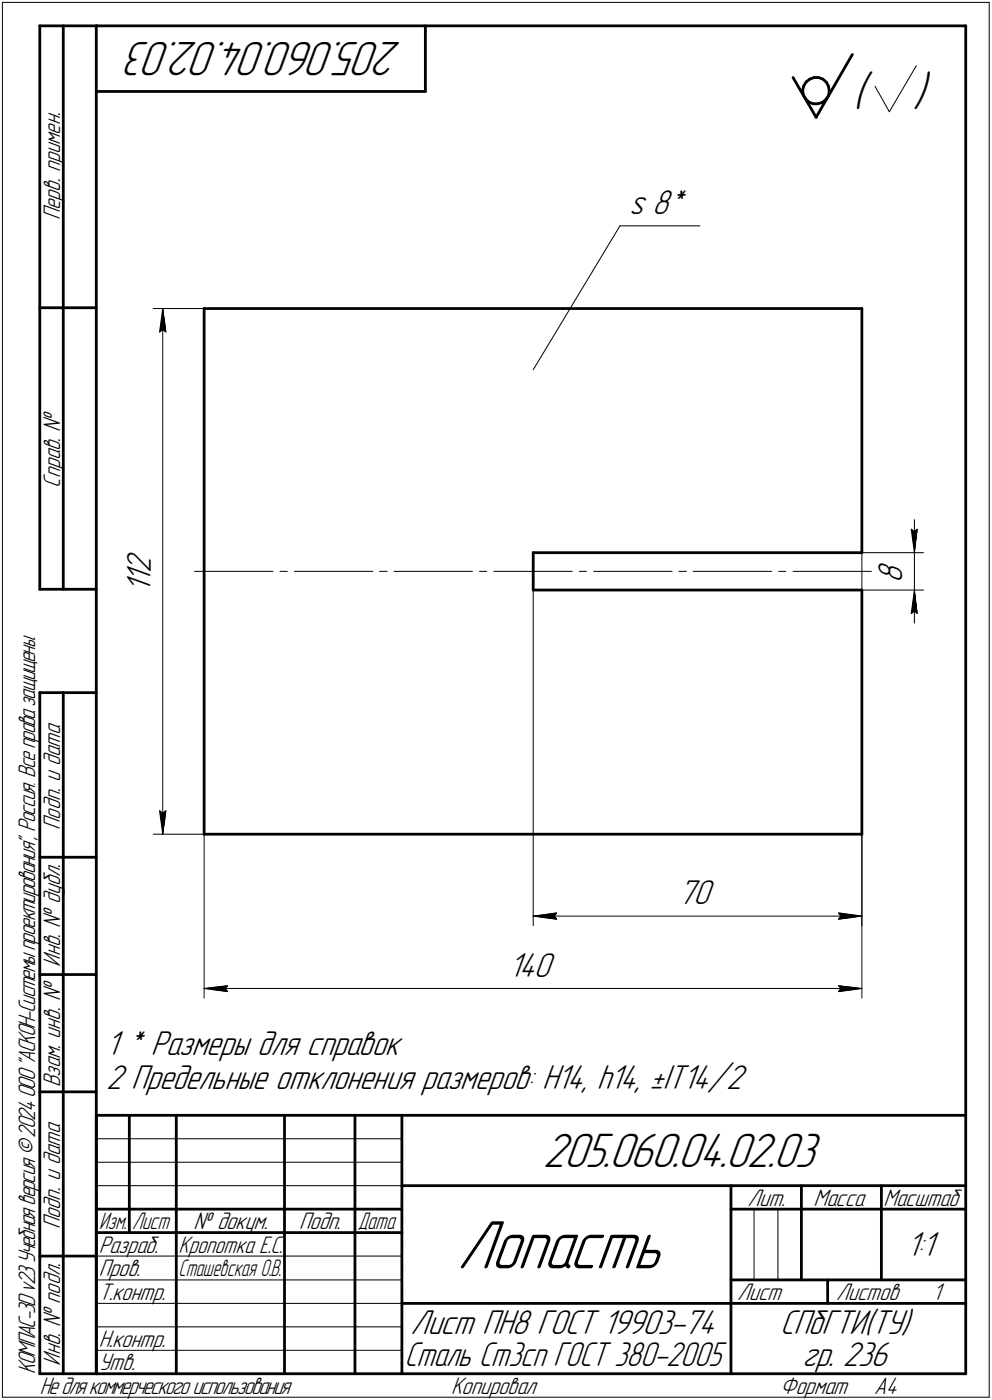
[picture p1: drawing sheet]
<svg xmlns="http://www.w3.org/2000/svg" width="211mm" height="298mm" viewBox="0 0 211 298" stroke-linecap="round" stroke-linejoin="round" font-family="sans-serif">
<g fill="none" stroke="#000" stroke-width=".59">
<path d="M8.5 5.5v120zM8.5 5.5h12zM13.5 5.5v120zM20.5 5.5v287zM20.5 5.5h185zM20.5 19.5h70zM90.5 5.5v14zM168.7 16.5l5 8.5zM170.8 19.2l.1 1zM171 18.3l-.2 .9zM171.5 17.4l.8-.6zM171.5 17.4l-.5 .9z"/>
<path d="M172.3 16.8l.9-.3zM173.2 16.5h1zM174.2 16.5l.9 .3zM175.1 16.8l.8 .7zM175.9 17.5l.4 .9zM176.3 18.4l.1 .9zM176.4 19.5l-.1 .9zM176.4 19.3v.2zM181.4 11.6l-7.7 13.4zM205.5 5.5v287zM170.9 20.2l.5 .9zM171.4 21.1l.7 .7z"/>
<path d="M172.1 21.8l1 .3zM173.1 22.1h.9zM174 22.1l.9-.3zM174.9 21.8l.8-.5zM176.3 20.4l-.6 .9zM8.5 65.5h12zM43.4 65.7h140zM43.4 65.7v111.9zM183.4 65.7v52zM113.5 117.7h69.9zM113.5 117.7v7.9zM8.5 125.5h12z"/>
<path d="M113.5 125.6h69.9zM183.4 125.6v52zM8.5 147.5v145zM8.5 147.5h12zM13.5 147.5v145zM43.4 177.6h140zM8.5 182.5h12zM8.5 207.5h12zM8.5 232.5h12zM20.5 237.5h185zM20.5 237.5v55zM27.5 237.5v25z"/>
<path d="M37.5 237.5v55zM60.5 237.5v55zM75.5 237.5v55zM85.5 237.5v55zM20.5 257.5h65zM85.5 252.5h120zM155.5 252.5v40zM155.5 257.5h15zM170.5 252.5v20zM170.5 257.5h35zM187.5 252.5v20zM8.5 267.5h12z"/>
<path d="M20.5 262.5h65zM85.5 277.5h70zM155.5 277.5h50zM155.5 272.5h50zM176.1 272.5v5zM8.5 292.5h12zM20.5 292.5h185z"/>
</g>
<g fill="none" stroke="#000" stroke-width=".21">
<path d="M.5 .5v297zM.5 .5h210zM186.2 18.4l3 5.4zM195 14l-5.8 9.8zM210.5 .5v297zM131.9 48.1l-18.4 30.6zM131.9 48.1h17zM32.6 65.7h10.8zM34 70.7l.6-.5zM34.6 65.7l.7 5zM34.6 70.2l.7 .5zM34.6 65.7l-.6 5z"/>
<path d="M34.6 65.7v111.9zM113.5 117.7v79.4zM183.4 117.7h13.1zM183.4 117.7v79.4zM193.9 112.7l.7 .5zM193.9 112.7l.7 5zM194.6 113.2l.6-.5zM194.6 110.7v7zM194.6 117.7v7.9zM195.2 112.7l-.6 5zM41.4 121.7h16.7zM59.6 121.7h1.5z"/>
<path d="M62.7 121.7h16.6zM80.8 121.7h1.6zM83.8 121.7h16.7zM102 121.7h1.5zM105.1 121.7h16.7zM123.3 121.7h1.5zM126.3 121.7h16.7zM144.4 121.7h1.6zM147.5 121.7h16.7zM165.7 121.7h1.5zM168.7 121.7h16.7zM183.4 125.6h13.1z"/>
<path d="M193.9 130.6l.7-.5zM194.6 125.6l-.7 5zM194.6 130.1l.6 .5zM194.6 125.6l.6 5zM194.6 125.6v7.1zM32.6 177.6h10.8zM34 172.6l.6 5zM34 172.6l.6 .5zM34.6 173.1l.7-.5zM35.3 172.6l-.7 5zM43.4 177.6v34.9zM183.4 177.6v34.9z"/>
<path d="M113.5 195.1l4.9-.7zM113.5 195.1l4.9 .6zM113.5 195.1h69.9zM117.9 195.1l.5 .6zM118.4 194.4l-.5 .7zM178.4 195.7l5-.6zM178.4 194.4l.5 .7zM178.4 194.4l5 .7zM178.9 195.1l-.5 .6zM43.4 210.5l5-.6zM43.4 210.5l5 .7zM43.4 210.5h140z"/>
<path d="M47.9 210.5l.5 .7zM48.4 209.9l-.5 .6zM178.4 211.2l5-.7zM178.4 209.9l.5 .6zM178.4 209.9l5 .6zM178.9 210.5l-.5 .7zM20.5 247.5h65zM20.5 252.5h65zM20.5 242.5h65zM160.4 257.5v15zM165.5 257.5v15zM20.5 267.5h65z"/>
<path d="M20.5 272.5h65zM20.5 277.5h65zM.5 297.5h210zM20.5 282.5h65zM20.5 287.5h65z"/>
</g>
<g fill="#fff" stroke="#fff" stroke-width=".21">
<path d="M186.4 119.2h7.1zM186.4 119.3h7.1zM186.4 119.4h7.1zM186.4 119.5h7.1zM186.4 119.5h7.1zM186.4 119.6h7.1zM186.4 119.7h7.1zM186.4 119.8h7.1zM186.4 119.9h7.1zM186.4 120h7.1zM186.4 120.1h7.1zM186.4 120.1h7.1zM186.4 120.2h7.1zM186.4 120.3h7.1zM186.4 120.4h7.1zM186.4 120.5h7.1zM186.4 120.6h7.1zM186.4 120.6h7.1zM186.4 120.7h7.1zM186.4 120.8h7.1zM186.4 120.9h7.1zM186.4 121h7.1zM186.4 121.1h7.1zM186.4 121.2h7.1zM186.4 121.2h7.1zM186.4 121.3h7.1zM186.4 121.4h7.1zM186.4 121.5h7.1zM186.4 121.6h7.1zM186.4 121.7h7.1zM186.4 121.8h7.1zM186.4 121.8h7.1zM186.4 121.9h7.1zM186.4 122h7.1zM186.4 122.1h7.1zM186.4 122.2h7.1zM186.4 122.3h7.1zM186.4 122.3h7.1zM186.4 122.4h7.1zM186.4 122.5h7.1zM186.4 122.6h7.1zM186.4 122.7h7.1zM186.4 122.8h7.1zM186.4 122.9h7.1zM186.4 122.9h7.1zM186.4 123h7.1zM186.4 123.1h7.1zM186.4 123.2h7.1zM186.4 123.3h7.1zM186.4 123.4h7.1zM186.4 123.4h7.1zM186.4 123.5h7.1zM186.4 123.6h7.1zM186.4 123.7h7.1zM186.4 123.8h7.1zM186.4 123.9h7.1zM186.4 124h7.1zM186.4 124h7.1zM186.4 124.1h7.1z"/>
<path d="M193.3 112.2h2.4zM193.4 112.3h2.3zM193.4 112.4h2.3zM193.4 112.4h2.3zM193.4 112.5h2.3zM193.4 112.6h2.3zM193.4 112.7h2.3zM193.4 112.8h2.3zM193.5 112.9h2.2zM193.5 112.9h2.2zM193.5 113h2.2zM193.5 113.1h2.2zM193.5 113.2h2.2zM193.5 113.3h2.2zM193.5 113.4h2.2zM193.5 113.5h2.1zM193.5 113.5h2.1zM193.5 113.6h2.1zM193.5 113.7h2.1zM193.5 113.8h2.1zM193.5 113.9h2.1zM193.5 114h2.1zM193.5 114h2zM193.6 114.1h1.9zM193.6 114.2h1.9zM193.6 114.3h1.9zM193.6 114.4h1.9zM193.6 114.5h1.9zM193.6 114.6h1.9zM193.6 114.6h1.9zM193.7 114.7h1.7zM193.7 114.8h1.7zM193.7 114.9h1.7zM193.7 115h1.7zM193.7 115.1h1.7zM193.7 115.1h1.7zM193.7 115.2h1.7zM193.8 115.3h1.5zM193.8 115.4h1.5zM193.8 115.5h1.5zM193.8 115.6h1.5zM193.8 115.7h1.5zM193.8 115.7h1.5zM193.8 115.8h1.5zM193.8 115.9h1.4zM193.9 116h1.3zM193.9 116.1h1.3zM194 116.2h1.2zM194 116.2h1.2zM194.1 116.3h1.1zM194.1 116.4h1zM194.1 116.5h1zM194.1 116.6h.9zM194.1 116.7h.9zM194.2 116.8h.8zM194.2 116.8h.7zM194.3 116.9h.6zM194.3 117h.6zM194.3 117.1h.5zM194.4 117.2h.4zM194.4 117.3h.3zM194.5 117.3h.2zM194.5 117.4h.2z"/>
<path d="M194.5 125.9h.2zM194.5 126h.2zM194.4 126.1h.3zM194.4 126.2h.4zM194.3 126.2h.5zM194.3 126.3h.6zM194.3 126.4h.6zM194.2 126.5h.7zM194.2 126.6h.8zM194.1 126.7h.9zM194.1 126.7h.9zM194.1 126.8h1zM194.1 126.9h1zM194.1 127h1.1zM194 127.1h1.2zM194 127.2h1.2zM193.9 127.3h1.3zM193.9 127.3h1.3zM193.8 127.4h1.4zM193.8 127.5h1.5zM193.8 127.6h1.5zM193.8 127.7h1.5zM193.8 127.8h1.5zM193.8 127.8h1.5zM193.8 127.9h1.5zM193.8 128h1.5zM193.7 128.1h1.7zM193.7 128.2h1.7zM193.7 128.3h1.7zM193.7 128.4h1.7zM193.7 128.4h1.7zM193.7 128.5h1.7zM193.7 128.6h1.7zM193.6 128.7h1.9zM193.6 128.8h1.9zM193.6 128.9h1.9zM193.6 128.9h1.9zM193.6 129h1.9zM193.6 129.1h1.9zM193.6 129.2h1.9zM193.5 129.3h2zM193.5 129.4h2.1zM193.5 129.5h2.1zM193.5 129.5h2.1zM193.5 129.6h2.1zM193.5 129.7h2.1zM193.5 129.8h2.1zM193.5 129.9h2.1zM193.5 130h2.2zM193.5 130h2.2zM193.5 130.1h2.2zM193.5 130.2h2.2zM193.5 130.3h2.2zM193.5 130.4h2.2zM193.5 130.5h2.2zM193.4 130.6h2.3zM193.4 130.6h2.3zM193.4 130.7h2.3zM193.4 130.8h2.3zM193.4 130.9h2.3zM193.4 131h2.3zM193.4 131.1h2.3z"/>
<path d="M108.3 202.4h10.2zM108.3 202.4h10.2zM108.3 202.5h10.2zM108.3 202.6h10.2zM108.3 202.7h10.2zM108.3 202.8h10.2zM108.3 202.9h10.2zM108.3 202.9h10.2zM108.3 203h10.2zM108.3 203.1h10.2zM108.3 203.2h10.2zM108.3 203.3h10.2zM108.3 203.4h10.2zM108.3 203.5h10.2zM108.3 203.5h10.2zM108.3 203.6h10.2zM108.3 203.7h10.2zM108.3 203.8h10.2zM108.3 203.9h10.2zM108.3 204h10.2zM108.3 204h10.2zM108.3 204.1h10.2zM108.3 204.2h10.2zM108.3 204.3h10.2zM108.3 204.4h10.2zM108.3 204.5h10.2zM108.3 204.6h10.2zM108.3 204.6h10.2zM108.3 204.7h10.2zM108.3 204.8h10.2zM108.3 204.9h10.2zM108.3 205h10.2zM108.3 205.1h10.2zM108.3 205.1h10.2zM108.3 205.2h10.2zM108.3 205.3h10.2zM108.3 205.4h10.2zM108.3 205.5h10.2zM108.3 205.6h10.2zM108.3 205.7h10.2zM108.3 205.7h10.2zM108.3 205.8h10.2zM108.3 205.9h10.2zM108.3 206h10.2zM108.3 206.1h10.2zM108.3 206.2h10.2zM108.3 206.2h10.2zM108.3 206.3h10.2zM108.3 206.4h10.2zM108.3 206.5h10.2zM108.3 206.6h10.2zM108.3 206.7h10.2zM108.3 206.8h10.2zM108.3 206.8h10.2zM108.3 206.9h10.2zM108.3 207h10.2zM108.3 207.1h10.2zM108.3 207.2h10.2zM108.3 207.3h10.2zM108.3 207.3h10.2zM108.3 207.4h10.2zM108.3 207.5h10.2zM108.3 207.6h10.2zM108.3 207.7h10.2zM108.3 207.8h10.2zM108.3 207.9h10.2zM108.3 207.9h10.2zM108.3 208h10.2zM108.3 208.1h10.2zM108.3 208.2h10.2zM108.3 208.3h10.2zM108.3 208.4h10.2zM108.3 208.4h10.2zM108.3 208.5h10.2zM108.3 208.6h10.2zM108.3 208.7h10.2zM108.3 208.8h10.2zM108.3 208.9h10.2zM108.3 209h10.2zM108.3 209h10.2zM108.3 209.1h10.2zM108.3 209.2h10.2zM108.3 209.3h10.2zM108.3 209.4h10.2zM108.3 209.5h10.2z"/>
<path d="M48.3 209.4h.6zM47.8 209.5h1.1zM47.1 209.5h1.8zM46.5 209.6h2.4zM45.9 209.7h3zM45.2 209.8h3.7zM45 209.9h3.9zM44.8 210h4.1zM44.6 210.1h4.3zM44.4 210.1h4.5zM44.1 210.2h4.8zM43.9 210.3h5zM43.7 210.4h5.2zM43.4 210.5h5.5zM43.7 210.6h5.2zM43.9 210.7h5zM44 210.7h4.9zM44.3 210.8h4.6zM44.4 210.9h4.5zM44.6 211h4.3zM44.9 211.1h4zM45 211.2h3.9zM45.2 211.2h3.7zM45.9 211.3h3zM46.5 211.4h2.4zM47.1 211.5h1.8zM47.8 211.6h1.1zM48.3 211.7h.6z"/>
<path d="M177.9 209.4h.7zM177.9 209.5h1.3zM177.9 209.5h1.8zM177.9 209.6h2.5zM177.9 209.7h3.1zM177.9 209.8h3.7zM177.9 209.9h4zM177.9 210h4.2zM177.9 210.1h4.4zM177.9 210.1h4.6zM177.9 210.2h4.9zM177.9 210.3h5.1zM177.9 210.4h5.3zM177.9 210.5h5.5zM177.9 210.6h5.3zM177.9 210.7h5.1zM177.9 210.7h4.9zM177.9 210.8h4.7zM177.9 210.9h4.6zM177.9 211h4.3zM177.9 211.1h4.1zM177.9 211.2h4zM177.9 211.2h3.7zM177.9 211.3h3.1zM177.9 211.4h2.5zM177.9 211.5h1.8zM177.9 211.6h1.3zM177.9 211.7h.7z"/>
<path d="M144.4 186.9h8.1zM144.4 187h8.1zM144.4 187.1h8.1zM144.4 187.2h8.1zM144.4 187.3h8.1zM144.4 187.4h8.1zM144.4 187.5h8.1zM144.4 187.5h8.1zM144.4 187.6h8.1zM144.4 187.7h8.1zM144.4 187.8h8.1zM144.4 187.9h8.1zM144.4 188h8.1zM144.4 188h8.1zM144.4 188.1h8.1zM144.4 188.2h8.1zM144.4 188.3h8.1zM144.4 188.4h8.1zM144.4 188.5h8.1zM144.4 188.6h8.1zM144.4 188.6h8.1zM144.4 188.7h8.1zM144.4 188.8h8.1zM144.4 188.9h8.1zM144.4 189h8.1zM144.4 189.1h8.1zM144.4 189.1h8.1zM144.4 189.2h8.1zM144.4 189.3h8.1zM144.4 189.4h8.1zM144.4 189.5h8.1zM144.4 189.6h8.1zM144.4 189.7h8.1zM144.4 189.7h8.1zM144.4 189.8h8.1zM144.4 189.9h8.1zM144.4 190h8.1zM144.4 190.1h8.1zM144.4 190.2h8.1zM144.4 190.2h8.1zM144.4 190.3h8.1zM144.4 190.4h8.1zM144.4 190.5h8.1zM144.4 190.6h8.1zM144.4 190.7h8.1zM144.4 190.8h8.1zM144.4 190.8h8.1zM144.4 190.9h8.1zM144.4 191h8.1zM144.4 191.1h8.1zM144.4 191.2h8.1zM144.4 191.3h8.1zM144.4 191.3h8.1zM144.4 191.4h8.1zM144.4 191.5h8.1zM144.4 191.6h8.1zM144.4 191.7h8.1zM144.4 191.8h8.1zM144.4 191.9h8.1zM144.4 191.9h8.1zM144.4 192h8.1zM144.4 192.1h8.1zM144.4 192.2h8.1zM144.4 192.3h8.1zM144.4 192.4h8.1zM144.4 192.4h8.1zM144.4 192.5h8.1zM144.4 192.6h8.1zM144.4 192.7h8.1zM144.4 192.8h8.1zM144.4 192.9h8.1zM144.4 193h8.1zM144.4 193h8.1zM144.4 193.1h8.1zM144.4 193.2h8.1zM144.4 193.3h8.1zM144.4 193.4h8.1zM144.4 193.5h8.1zM144.4 193.5h8.1zM144.4 193.6h8.1zM144.4 193.7h8.1zM144.4 193.8h8.1zM144.4 193.9h8.1zM144.4 194h8.1z"/>
<path d="M118.2 194h.7zM117.4 194.1h1.5zM116.8 194.1h2.1zM116 194.2h2.9zM115.2 194.3h3.7zM115.1 194.4h3.8zM114.9 194.5h4zM114.6 194.6h4.3zM114.5 194.6h4.4zM114.3 194.7h4.6zM114 194.8h4.9zM113.9 194.9h5zM113.7 195h5.2zM113.5 195.1h5.4zM113.7 195.2h5.2zM113.9 195.2h5zM114 195.3h4.9zM114.3 195.4h4.6zM114.5 195.5h4.4zM114.6 195.6h4.3zM114.9 195.7h4zM115.1 195.7h3.8zM115.2 195.8h3.7zM115.9 195.9h3zM116.5 196h2.4zM117.1 196.1h1.8zM117.7 196.2h1.2zM118.3 196.3h.6z"/>
<path d="M177.9 194h.7zM177.9 194.1h1.5zM177.9 194.1h2.3zM177.9 194.2h3zM177.9 194.3h3.7zM177.9 194.4h4zM177.9 194.5h4.1zM177.9 194.6h4.3zM177.9 194.6h4.6zM177.9 194.7h4.7zM177.9 194.8h4.9zM177.9 194.9h5.1zM177.9 195h5.3zM177.9 195.1h5.5zM177.9 195.2h5.3zM177.9 195.2h5.1zM177.9 195.3h4.9zM177.9 195.4h4.7zM177.9 195.5h4.6zM177.9 195.6h4.3zM177.9 195.7h4.1zM177.9 195.7h4zM177.9 195.8h3.7zM177.9 195.9h3.1zM177.9 196h2.5zM177.9 196.1h1.8zM177.9 196.2h1.3zM177.9 196.3h.7z"/>
<path d="M26.5 117.1h7.1zM26.5 117.2h7.1zM26.5 117.3h7.1zM26.5 117.3h7.1zM26.5 117.4h7.1zM26.5 117.5h7.1zM26.5 117.6h7.1zM26.5 117.7h7.1zM26.5 117.8h7.1zM26.5 117.9h7.1zM26.5 117.9h7.1zM26.5 118h7.1zM26.5 118.1h7.1zM26.5 118.2h7.1zM26.5 118.3h7.1zM26.5 118.4h7.1zM26.5 118.4h7.1zM26.5 118.5h7.1zM26.5 118.6h7.1zM26.5 118.7h7.1zM26.5 118.8h7.1zM26.5 118.9h7.1zM26.5 119h7.1zM26.5 119h7.1zM26.5 119.1h7.1zM26.5 119.2h7.1zM26.5 119.3h7.1zM26.5 119.4h7.1zM26.5 119.5h7.1zM26.5 119.5h7.1zM26.5 119.6h7.1zM26.5 119.7h7.1zM26.5 119.8h7.1zM26.5 119.9h7.1zM26.5 120h7.1zM26.5 120.1h7.1zM26.5 120.1h7.1zM26.5 120.2h7.1zM26.5 120.3h7.1zM26.5 120.4h7.1zM26.5 120.5h7.1zM26.5 120.6h7.1zM26.5 120.6h7.1zM26.5 120.7h7.1zM26.5 120.8h7.1zM26.5 120.9h7.1zM26.5 121h7.1zM26.5 121.1h7.1zM26.5 121.2h7.1zM26.5 121.2h7.1zM26.5 121.3h7.1zM26.5 121.4h7.1zM26.5 121.5h7.1zM26.5 121.6h7.1zM26.5 121.7h7.1zM26.5 121.8h7.1zM26.5 121.8h7.1zM26.5 121.9h7.1zM26.5 122h7.1zM26.5 122.1h7.1zM26.5 122.2h7.1zM26.5 122.3h7.1zM26.5 122.3h7.1zM26.5 122.4h7.1zM26.5 122.5h7.1zM26.5 122.6h7.1zM26.5 122.7h7.1zM26.5 122.8h7.1zM26.5 122.9h7.1zM26.5 122.9h7.1zM26.5 123h7.1zM26.5 123.1h7.1zM26.5 123.2h7.1zM26.5 123.3h7.1zM26.5 123.4h7.1zM26.5 123.4h7.1zM26.5 123.5h7.1zM26.5 123.6h7.1zM26.5 123.7h7.1zM26.5 123.8h7.1zM26.5 123.9h7.1zM26.5 124h7.1zM26.5 124h7.1zM26.5 124.1h7.1zM26.5 124.2h7.1zM26.5 124.3h7.1zM26.5 124.4h7.1zM26.5 124.5h7.1zM26.5 124.5h7.1zM26.5 124.6h7.1zM26.5 124.7h7.1zM26.5 124.8h7.1zM26.5 124.9h7.1zM26.5 125h7.1zM26.5 125.1h7.1zM26.5 125.1h7.1zM26.5 125.2h7.1zM26.5 125.3h7.1zM26.5 125.4h7.1zM26.5 125.5h7.1zM26.5 125.6h7.1zM26.5 125.6h7.1zM26.5 125.7h7.1zM26.5 125.8h7.1zM26.5 125.9h7.1zM26.5 126h7.1zM26.5 126.1h7.1zM26.5 126.2h7.1zM26.5 126.2h7.1z"/>
<path d="M34.5 66h.3zM34.5 66h.3zM34.5 66.1h.4zM34.5 66.2h.4zM34.4 66.3h.5zM34.4 66.4h.6zM34.4 66.5h.6zM34.3 66.5h.8zM34.3 66.6h.8zM34.2 66.7h.9zM34.2 66.8h.9zM34.1 66.9h1zM34.1 67h1.1zM34.1 67.1h1.1zM34 67.1h1.3zM34 67.2h1.3zM34 67.3h1.4zM34 67.4h1.4zM33.9 67.5h1.5zM33.9 67.6h1.6zM33.9 67.6h1.6zM33.9 67.7h1.6zM33.9 67.8h1.6zM33.9 67.9h1.6zM33.9 68h1.6zM33.9 68.1h1.6zM33.8 68.2h1.7zM33.8 68.2h1.8zM33.8 68.3h1.8zM33.8 68.4h1.8zM33.8 68.5h1.8zM33.8 68.6h1.8zM33.8 68.7h1.8zM33.7 68.7h1.9zM33.7 68.8h1.9zM33.7 68.9h1.9zM33.7 69h1.9zM33.7 69.1h1.9zM33.7 69.2h1.9zM33.7 69.3h1.9zM33.6 69.3h2zM33.6 69.4h2zM33.6 69.5h2zM33.6 69.6h2zM33.6 69.7h2zM33.6 69.8h2.1zM33.6 69.8h2.1zM33.6 69.9h2.1zM33.5 70h2.2zM33.5 70.1h2.2zM33.5 70.2h2.2zM33.5 70.3h2.2zM33.5 70.4h2.2zM33.5 70.4h2.2zM33.5 70.5h2.3zM33.4 70.6h2.4zM33.4 70.7h2.4zM33.4 70.8h2.4zM33.4 70.9h2.4zM33.4 71h2.4zM33.4 71h2.4zM33.4 71.1h2.4z"/>
<path d="M33.4 172.1h2.4zM33.4 172.2h2.4zM33.4 172.3h2.4zM33.4 172.4h2.4zM33.4 172.5h2.4zM33.4 172.6h2.4zM33.4 172.6h2.4zM33.4 172.7h2.4zM33.5 172.8h2.3zM33.5 172.9h2.2zM33.5 173h2.2zM33.5 173.1h2.2zM33.5 173.1h2.2zM33.5 173.2h2.2zM33.5 173.3h2.2zM33.6 173.4h2.1zM33.6 173.5h2.1zM33.6 173.6h2.1zM33.6 173.7h2zM33.6 173.7h2zM33.6 173.8h2zM33.6 173.9h2zM33.6 174h2zM33.7 174.1h1.9zM33.7 174.2h1.9zM33.7 174.2h1.9zM33.7 174.3h1.9zM33.7 174.4h1.9zM33.7 174.5h1.9zM33.7 174.6h1.9zM33.8 174.7h1.8zM33.8 174.8h1.8zM33.8 174.8h1.8zM33.8 174.9h1.8zM33.8 175h1.8zM33.8 175.1h1.8zM33.8 175.2h1.7zM33.9 175.3h1.6zM33.9 175.3h1.6zM33.9 175.4h1.6zM33.9 175.5h1.6zM33.9 175.6h1.6zM33.9 175.7h1.6zM33.9 175.8h1.6zM33.9 175.9h1.5zM34 175.9h1.4zM34 176h1.4zM34 176.1h1.3zM34 176.2h1.3zM34.1 176.3h1.1zM34.1 176.4h1.1zM34.1 176.4h1zM34.2 176.5h.9zM34.2 176.6h.9zM34.3 176.7h.8zM34.3 176.8h.8zM34.4 176.9h.6zM34.4 177h.6zM34.4 177h.5zM34.5 177.1h.4zM34.5 177.2h.4zM34.5 177.3h.3zM34.5 177.4h.3z"/>
<path d="M133.9 40h13.1zM133.9 40h13.1zM133.9 40.1h13.1zM133.9 40.2h13.1zM133.9 40.3h13.1zM133.9 40.4h13.1zM133.9 40.5h13.1zM133.9 40.6h13.1zM133.9 40.6h13.1zM133.9 40.7h13.1zM133.9 40.8h13.1zM133.9 40.9h13.1zM133.9 41h13.1zM133.9 41.1h13.1zM133.9 41.1h13.1zM133.9 41.2h13.1zM133.9 41.3h13.1zM133.9 41.4h13.1zM133.9 41.5h13.1zM133.9 41.6h13.1zM133.9 41.7h13.1zM133.9 41.7h13.1zM133.9 41.8h13.1zM133.9 41.9h13.1zM133.9 42h13.1zM133.9 42.1h13.1zM133.9 42.2h13.1zM133.9 42.2h13.1zM133.9 42.3h13.1zM133.9 42.4h13.1zM133.9 42.5h13.1zM133.9 42.6h13.1zM133.9 42.7h13.1zM133.9 42.8h13.1zM133.9 42.8h13.1zM133.9 42.9h13.1zM133.9 43h13.1zM133.9 43.1h13.1zM133.9 43.2h13.1zM133.9 43.3h13.1zM133.9 43.3h13.1zM133.9 43.4h13.1zM133.9 43.5h13.1zM133.9 43.6h13.1zM133.9 43.7h13.1zM133.9 43.8h13.1zM133.9 43.9h13.1zM133.9 43.9h13.1zM133.9 44h13.1zM133.9 44.1h13.1zM133.9 44.2h13.1zM133.9 44.3h13.1zM133.9 44.4h13.1zM133.9 44.4h13.1zM133.9 44.5h13.1zM133.9 44.6h13.1zM133.9 44.7h13.1zM133.9 44.8h13.1zM133.9 44.9h13.1zM133.9 45h13.1zM133.9 45h13.1zM133.9 45.1h13.1zM133.9 45.2h13.1zM133.9 45.3h13.1zM133.9 45.4h13.1zM133.9 45.5h13.1zM133.9 45.6h13.1zM133.9 45.6h13.1zM133.9 45.7h13.1zM133.9 45.8h13.1zM133.9 45.9h13.1zM133.9 46h13.1zM133.9 46.1h13.1zM133.9 46.1h13.1zM133.9 46.2h13.1zM133.9 46.3h13.1zM133.9 46.4h13.1zM133.9 46.5h13.1zM133.9 46.6h13.1zM133.9 46.7h13.1zM133.9 46.7h13.1zM133.9 46.8h13.1zM133.9 46.9h13.1zM133.9 47h13.1z"/>
<path d="M22.6 219.1h66zM22.6 219.2h66zM22.6 219.3h66zM22.6 219.4h66zM22.6 219.5h66zM22.6 219.5h66zM22.6 219.6h66zM22.6 219.7h66zM22.6 219.8h66zM22.6 219.9h66zM22.6 220h66zM22.6 220h66zM22.6 220.1h66zM22.6 220.2h66zM22.6 220.3h66zM22.6 220.4h66zM22.6 220.5h66zM22.6 220.6h66zM22.6 220.6h66zM22.6 220.7h66zM22.6 220.8h66zM22.6 220.9h66zM22.6 221h66zM22.6 221.1h66zM22.6 221.1h66zM22.6 221.2h66zM22.6 221.3h66zM22.6 221.4h66zM22.6 221.5h66zM22.6 221.6h66zM22.6 221.7h66zM22.6 221.7h66zM22.6 221.8h66zM22.6 221.9h66zM22.6 222h66zM22.6 222.1h66zM22.6 222.2h66zM22.6 222.2h66zM22.6 222.3h66zM22.6 222.4h66zM22.6 222.5h66zM22.6 222.6h66zM22.6 222.7h66zM22.6 222.8h66zM22.6 222.8h66zM22.6 222.9h66zM22.6 223h66zM22.6 223.1h66zM22.6 223.2h66zM22.6 223.3h66zM22.6 223.4h66zM22.6 223.4h66zM22.6 223.5h66zM22.6 223.6h66zM22.6 223.7h66zM22.6 223.8h66zM22.6 223.9h66zM22.6 223.9h66zM22.6 224h66zM22.6 224.1h66zM22.6 224.2h66zM22.6 224.3h66zM22.6 224.4h66zM22.6 224.5h66zM22.6 224.5h66zM22.6 224.6h66zM22.6 224.7h66zM22.6 224.8h66zM22.6 224.9h66zM22.6 225h66zM22.6 225h66zM22.6 225.1h66zM22.6 225.2h66zM22.6 225.3h66zM22.6 225.4h66zM22.6 225.5h66zM22.6 225.6h66zM22.6 225.6h66zM22.6 225.7h66zM22.6 225.8h66zM22.6 225.9h66zM22.6 226h66zM22.6 226.1h66zM22.6 226.1h66z"/>
<path d="M22.6 226.2h136.9zM22.6 226.3h136.9zM22.6 226.4h136.9zM22.6 226.5h136.9zM22.6 226.6h136.9zM22.6 226.7h136.9zM22.6 226.7h136.9zM22.6 226.8h136.9zM22.6 226.9h136.9zM22.6 227h136.9zM22.6 227.1h136.9zM22.6 227.2h136.9zM22.6 227.2h136.9zM22.6 227.3h136.9zM22.6 227.4h136.9zM22.6 227.5h136.9zM22.6 227.6h136.9zM22.6 227.7h136.9zM22.6 227.8h136.9zM22.6 227.8h136.9zM22.6 227.9h136.9zM22.6 228h136.9zM22.6 228.1h136.9zM22.6 228.2h136.9zM22.6 228.3h136.9zM22.6 228.3h136.9zM22.6 228.4h136.9zM22.6 228.5h136.9zM22.6 228.6h136.9zM22.6 228.7h136.9zM22.6 228.8h136.9zM22.6 228.9h136.9zM22.6 228.9h136.9zM22.6 229h136.9zM22.6 229.1h136.9zM22.6 229.2h136.9zM22.6 229.3h136.9zM22.6 229.4h136.9zM22.6 229.4h136.9zM22.6 229.5h136.9zM22.6 229.6h136.9zM22.6 229.7h136.9zM22.6 229.8h136.9zM22.6 229.9h136.9zM22.6 230h136.9zM22.6 230h136.9zM22.6 230.1h136.9zM22.6 230.2h136.9zM22.6 230.3h136.9zM22.6 230.4h136.9zM22.6 230.5h136.9zM22.6 230.5h136.9zM22.6 230.6h136.9zM22.6 230.7h136.9zM22.6 230.8h136.9zM22.6 230.9h136.9zM22.6 231h136.9zM22.6 231.1h136.9zM22.6 231.1h136.9zM22.6 231.2h136.9zM22.6 231.3h136.9zM22.6 231.4h136.9zM22.6 231.5h136.9zM22.6 231.6h136.9zM22.6 231.6h136.9zM22.6 231.7h136.9zM22.6 231.8h136.9zM22.6 231.9h136.9zM22.6 232h136.9zM22.6 232.1h136.9zM22.6 232.2h136.9zM22.6 232.2h136.9zM22.6 232.3h136.9zM22.6 232.4h136.9zM22.6 232.5h136.9zM22.6 232.6h136.9zM22.6 232.7h136.9zM22.6 232.7h136.9zM22.6 232.8h136.9zM22.6 232.9h136.9zM22.6 233h136.9zM22.6 233.1h136.9zM22.6 233.2h136.9zM22.6 233.3h136.9zM22.6 233.3h136.9z"/>
</g>
<g fill="#000" stroke="#000" stroke-width=".21">
<path d="M34.5 67h.1zM34.5 67.1h.1zM34.5 67.1h.1zM34.5 67.2h.1zM34.5 67.3h.1zM34.5 67.4h.1zM34.5 67.5h.1zM34.5 67.6h.1zM34.4 67.6h.2zM34.4 67.7h.2zM34.4 67.8h.2zM34.4 67.9h.2zM34.4 68h.2zM34.4 68.1h.2zM34.4 68.2h.2zM34.3 68.2h.3zM34.3 68.3h.3zM34.3 68.4h.3zM34.3 68.5h.3zM34.3 68.6h.3zM34.3 68.7h.3zM34.3 68.7h.3zM34.2 68.8h.4zM34.2 68.9h.4zM34.2 69h.4zM34.2 69.1h.4zM34.2 69.2h.4zM34.2 69.3h.4zM34.2 69.3h.4zM34.2 69.4h.4zM34.1 69.5h.5zM34.1 69.6h.5zM34.1 69.7h.5zM34.1 69.8h.5zM34.1 69.8h.5zM34.1 69.9h.5zM34.1 70h.5zM34 70.1h.6zM34 70.2h.6zM34 70.3h.5zM34 70.4h.5zM34 70.4h.3zM34 70.5h.2z"/>
<path d="M34.6 66.4h.2zM34.6 66.5h.2zM34.6 66.5h.2zM34.6 66.6h.2zM34.6 66.7h.2zM34.6 66.8h.2zM34.6 66.9h.2zM34.6 67h.3zM34.6 67.1h.3zM34.6 67.1h.3zM34.6 67.2h.3zM34.6 67.3h.3zM34.6 67.4h.3zM34.6 67.5h.3zM34.6 67.6h.3zM34.6 67.6h.4zM34.6 67.7h.4zM34.6 67.8h.4zM34.6 67.9h.4zM34.6 68h.4zM34.6 68.1h.4zM34.6 68.2h.4zM34.6 68.2h.5zM34.6 68.3h.5zM34.6 68.4h.5zM34.6 68.5h.5zM34.6 68.6h.5zM34.6 68.7h.5zM34.6 68.7h.5zM34.6 68.8h.5zM34.6 68.9h.5zM34.6 69h.5zM34.6 69.1h.5zM34.6 69.2h.5zM34.6 69.3h.5zM34.6 69.3h.5zM34.6 69.4h.5zM34.6 69.5h.6zM34.6 69.6h.6zM34.6 69.7h.6zM34.6 69.8h.6zM34.6 69.8h.6zM34.6 69.9h.6zM34.6 70h.6zM34.6 70.1h.7zM34.6 70.2h.7zM34.8 70.3h.5zM34.9 70.4h.4zM35 70.4h.3zM35.1 70.5h.2z"/>
<path d="M194 112.9h.1zM194 112.9h.2zM194 113h.4zM194 113.1h.5zM194 113.2h.6zM194 113.3h.6zM194.1 113.4h.5zM194.1 113.5h.5zM194.1 113.5h.5zM194.1 113.6h.5zM194.1 113.7h.5zM194.1 113.8h.5zM194.1 113.9h.5zM194.1 114h.5zM194.1 114h.5zM194.1 114.1h.5zM194.1 114.2h.5zM194.1 114.3h.5zM194.1 114.4h.5zM194.1 114.5h.5zM194.1 114.6h.5zM194.2 114.6h.4zM194.2 114.7h.4zM194.2 114.8h.4zM194.2 114.9h.4zM194.2 115h.4zM194.2 115.1h.4zM194.2 115.1h.4zM194.3 115.2h.3zM194.3 115.3h.3zM194.3 115.4h.3zM194.3 115.5h.3zM194.3 115.6h.3zM194.3 115.7h.3zM194.3 115.7h.3zM194.4 115.8h.2zM194.4 115.9h.2zM194.4 116h.2zM194.4 116.1h.2zM194.4 116.2h.2zM194.4 116.2h.2zM194.4 116.3h.2zM194.4 116.4h.2z"/>
<path d="M195 112.9h.2zM194.9 112.9h.3zM194.8 113h.4zM194.7 113.1h.5zM194.6 113.2h.6zM194.6 113.3h.6zM194.6 113.4h.6zM194.6 113.5h.5zM194.6 113.5h.5zM194.6 113.6h.5zM194.6 113.7h.5zM194.6 113.8h.5zM194.6 113.9h.5zM194.6 114h.5zM194.6 114h.5zM194.6 114.1h.4zM194.6 114.2h.4zM194.6 114.3h.4zM194.6 114.4h.4zM194.6 114.5h.4zM194.6 114.6h.4zM194.6 114.6h.4zM194.6 114.7h.4zM194.6 114.8h.4zM194.6 114.9h.3zM194.6 115h.3zM194.6 115.1h.3zM194.6 115.1h.3zM194.6 115.2h.3zM194.6 115.3h.3zM194.6 115.4h.3zM194.6 115.5h.3zM194.6 115.6h.2zM194.6 115.7h.2zM194.6 115.7h.2zM194.6 115.8h.2zM194.6 115.9h.2zM194.6 116h.2zM194.6 116.1h.2zM194.6 116.2h.2zM194.6 116.2h.2zM194.6 116.3h.1zM194.6 116.4h.1zM194.6 116.5h.1zM194.6 116.6h.1zM194.6 116.7h.1zM194.6 116.8h.1zM194.6 116.8h.1zM194.6 116.9h.1z"/>
<path d="M194.4 126.9h.2zM194.4 127h.2zM194.4 127.1h.2zM194.4 127.2h.2zM194.4 127.3h.2zM194.4 127.3h.2zM194.4 127.4h.2zM194.4 127.5h.2zM194.3 127.6h.3zM194.3 127.7h.3zM194.3 127.8h.3zM194.3 127.8h.3zM194.3 127.9h.3zM194.3 128h.3zM194.3 128.1h.3zM194.2 128.2h.4zM194.2 128.3h.4zM194.2 128.4h.4zM194.2 128.4h.4zM194.2 128.5h.4zM194.2 128.6h.4zM194.2 128.7h.4zM194.1 128.8h.5zM194.1 128.9h.5zM194.1 128.9h.5zM194.1 129h.5zM194.1 129.1h.5zM194.1 129.2h.5zM194.1 129.3h.5zM194.1 129.4h.5zM194.1 129.5h.5zM194.1 129.5h.5zM194.1 129.6h.5zM194.1 129.7h.5zM194.1 129.8h.5zM194.1 129.9h.5zM194.1 130h.5zM194 130h.6zM194 130.1h.6zM194 130.2h.5zM194 130.3h.4zM194 130.4h.2zM194 130.5h.1z"/>
<path d="M194.6 126.4h.1zM194.6 126.5h.1zM194.6 126.6h.1zM194.6 126.7h.1zM194.6 126.7h.1zM194.6 126.8h.1zM194.6 126.9h.1zM194.6 127h.1zM194.6 127.1h.2zM194.6 127.2h.2zM194.6 127.3h.2zM194.6 127.3h.2zM194.6 127.4h.2zM194.6 127.5h.2zM194.6 127.6h.2zM194.6 127.7h.2zM194.6 127.8h.2zM194.6 127.8h.3zM194.6 127.9h.3zM194.6 128h.3zM194.6 128.1h.3zM194.6 128.2h.3zM194.6 128.3h.3zM194.6 128.4h.3zM194.6 128.4h.3zM194.6 128.5h.4zM194.6 128.6h.4zM194.6 128.7h.4zM194.6 128.8h.4zM194.6 128.9h.4zM194.6 128.9h.4zM194.6 129h.4zM194.6 129.1h.4zM194.6 129.2h.4zM194.6 129.3h.5zM194.6 129.4h.5zM194.6 129.5h.5zM194.6 129.5h.5zM194.6 129.6h.5zM194.6 129.7h.5zM194.6 129.8h.5zM194.6 129.9h.5zM194.6 130h.6zM194.6 130h.6zM194.6 130.1h.6zM194.7 130.2h.5zM194.8 130.3h.4zM194.9 130.4h.3zM195 130.5h.2z"/>
<path d="M34 172.8h.2zM34 172.9h.3zM34 173h.5zM34 173.1h.5zM34 173.1h.6zM34 173.2h.6zM34.1 173.3h.5zM34.1 173.4h.5zM34.1 173.5h.5zM34.1 173.6h.5zM34.1 173.7h.5zM34.1 173.7h.5zM34.1 173.8h.5zM34.2 173.9h.4zM34.2 174h.4zM34.2 174.1h.4zM34.2 174.2h.4zM34.2 174.2h.4zM34.2 174.3h.4zM34.2 174.4h.4zM34.2 174.5h.4zM34.3 174.6h.3zM34.3 174.7h.3zM34.3 174.8h.3zM34.3 174.8h.3zM34.3 174.9h.3zM34.3 175h.3zM34.3 175.1h.3zM34.4 175.2h.2zM34.4 175.3h.2zM34.4 175.3h.2zM34.4 175.4h.2zM34.4 175.5h.2zM34.4 175.6h.2zM34.4 175.7h.2zM34.5 175.8h.1zM34.5 175.9h.1zM34.5 175.9h.1zM34.5 176h.1zM34.5 176.1h.1zM34.5 176.2h.1zM34.5 176.3h.1zM34.5 176.4h.1z"/>
<path d="M35.1 172.8h.2zM35 172.9h.3zM34.9 173h.4zM34.8 173.1h.5zM34.6 173.1h.7zM34.6 173.2h.7zM34.6 173.3h.6zM34.6 173.4h.6zM34.6 173.5h.6zM34.6 173.6h.6zM34.6 173.7h.6zM34.6 173.7h.6zM34.6 173.8h.6zM34.6 173.9h.5zM34.6 174h.5zM34.6 174.1h.5zM34.6 174.2h.5zM34.6 174.2h.5zM34.6 174.3h.5zM34.6 174.4h.5zM34.6 174.5h.5zM34.6 174.6h.5zM34.6 174.7h.5zM34.6 174.8h.5zM34.6 174.8h.5zM34.6 174.9h.5zM34.6 175h.5zM34.6 175.1h.5zM34.6 175.2h.4zM34.6 175.3h.4zM34.6 175.3h.4zM34.6 175.4h.4zM34.6 175.5h.4zM34.6 175.6h.4zM34.6 175.7h.4zM34.6 175.8h.3zM34.6 175.9h.3zM34.6 175.9h.3zM34.6 176h.3zM34.6 176.1h.3zM34.6 176.2h.3zM34.6 176.3h.3zM34.6 176.4h.3zM34.6 176.4h.2zM34.6 176.5h.2zM34.6 176.6h.2zM34.6 176.7h.2zM34.6 176.8h.2zM34.6 176.9h.2zM34.6 177h.2z"/>
<path d="M113.5 195.1h4.4zM114.1 195.2h3.9zM114.7 195.2h3.4zM115.4 195.3h2.8zM116 195.4h2.2zM116.6 195.5h1.7zM117.3 195.6h1.1zM117.9 195.7h.5z"/>
<path d="M117.9 194.5h.5zM117.3 194.6h1.1zM116.6 194.6h1.7zM116 194.7h2.2zM115.4 194.8h2.8zM114.7 194.9h3.4zM114.1 195h3.9z"/>
<path d="M178.5 194.5h.6zM178.6 194.6h1.1zM178.6 194.6h1.7zM178.6 194.7h2.3zM178.7 194.8h2.8zM178.8 194.9h3.4zM178.9 195h3.9z"/>
<path d="M178.9 195.1h4.5zM178.9 195.2h3.9zM178.8 195.2h3.4zM178.7 195.3h2.8zM178.6 195.4h2.3zM178.6 195.5h1.7zM178.6 195.6h1.1zM178.5 195.7h.6z"/>
<path d="M43.4 210.5h4.5zM44.1 210.6h3.9zM44.7 210.7h3.4zM45.4 210.7h2.8zM46 210.8h2.2zM46.6 210.9h1.7zM47.2 211h1.1zM47.8 211.1h.6z"/>
<path d="M47.8 210h.6zM47.1 210.1h1.2zM46.3 210.1h2zM45.6 210.2h2.6zM44.9 210.3h3.2zM44.2 210.4h3.8z"/>
<path d="M178.5 210h.7zM178.6 210.1h1.2zM178.6 210.1h2zM178.7 210.2h2.6zM178.8 210.3h3.2zM178.9 210.4h3.8z"/>
<path d="M178.9 210.5h4.5zM178.9 210.6h3.9zM178.8 210.7h3.4zM178.7 210.7h2.8zM178.6 210.8h2.3zM178.6 210.9h1.7zM178.6 211h1.1zM178.5 211.1h.6z"/>
</g>
<text font-size="15.6" x="97.2" y="270.1">Лопасть</text>
<g font-size="10.9">
<text x="85.5" y="9" transform="rotate(-180 85.5 9)">205.060.04.02.03</text>
<text x="181.4" y="22.8">(</text>
<text x="194.3" y="22.8">)</text>
<text x="115.5" y="248.5">205.060.04.02.03</text>
</g>
<g font-size="7.8">
<text x="133.9" y="45.5">s 8*</text>
<text x="32.1" y="124.2" transform="rotate(-90 32.1 124.2)">1</text>
<text x="32.1" y="122" transform="rotate(-90 32.1 122)">2</text>
<text x="192" y="124.2" transform="rotate(-90 192 124.2)">8</text>
<text x="32.1" y="126.3" transform="rotate(-90 32.1 126.3)">1</text>
<text x="144.3" y="192.6">70</text>
<text x="108.3" y="208">140</text>
<text x="22.6" y="224.7">1 * Размеры для справок</text>
<text x="22.6" y="231.9">2 Предельные отклонения размеров: H14, h14, ±IT14/2</text>
<text x="192.9" y="267.5">1:1</text>
<text x="87.4" y="284.1">Лист ПН8 ГОСТ 19903-74</text>
<text x="166" y="284.1">СПбГТИ(ТУ)</text>
<text x="170.7" y="291">гр. 236</text>
</g>
<text font-size="7.7" x="86.1" y="291">Сталь Ст3сп ГОСТ 380-2005</text>
<g font-size="5.4">
<text x="12.8" y="46.9" transform="rotate(-90 12.8 46.9)">Перв. примен.</text>
<text x="12.8" y="103.8" transform="rotate(-90 12.8 103.8)">Справ. !</text>
<text x="12.8" y="176.7" transform="rotate(-90 12.8 176.7)">Подп. и дата</text>
<text x="12.8" y="205.8" transform="rotate(-90 12.8 205.8)">Инв. ! дубл.</text>
<text x="12.8" y="231.6" transform="rotate(-90 12.8 231.6)">Взам. инв. !</text>
<text x="159.1" y="256.8">Лит.</text>
<text x="173.1" y="256.8">Масса</text>
<text x="188" y="256.8">Масштаб</text>
<text x="12.8" y="261.7" transform="rotate(-90 12.8 261.7)">Подп. и дата</text>
<text x="41.2" y="261.8">! докум.</text>
<text x="63.6" y="261.8">Подп.</text>
<text x="21" y="266.8">Разраб.</text>
<text x="38" y="266.8">Кропотка Е.С.</text>
<text x="21" y="271.8">Пров.</text>
<text x="21" y="276.8">Т.контр.</text>
<text x="156.9" y="276.8">Лист</text>
<text x="177.9" y="276.8">Листов</text>
<text x="198.4" y="276.8">1</text>
<text x="21" y="286.8">Н.контр.</text>
<text x="7.5" y="292.5" transform="rotate(-90 7.5 292.5)">КОМПАС-3Dv23Учебнаяверсия©2024ООО&quot;АСКОН-Системыпроектирования&quot;, Россия. Всеправазащищены.</text>
<text x="12.8" y="290.8" transform="rotate(-90 12.8 290.8)">Инв. ! подл.</text>
<text x="21" y="291.8">Утв.</text>
<text x="8.5" y="296.7">Недлякоммерческогоиспользования</text>
<text x="96" y="296.8">Копировал</text>
<text x="166" y="296.8">Формат</text>
<text x="186" y="296.8">A4</text>
</g>
<g font-size="5.3">
<text x="21.1" y="261.8">Изм.</text>
<text x="28.1" y="261.8">Лист</text>
<text x="76.1" y="261.8">Дата</text>
<text x="38" y="271.8">Сташевская О.В.</text>
</g>
</svg>
